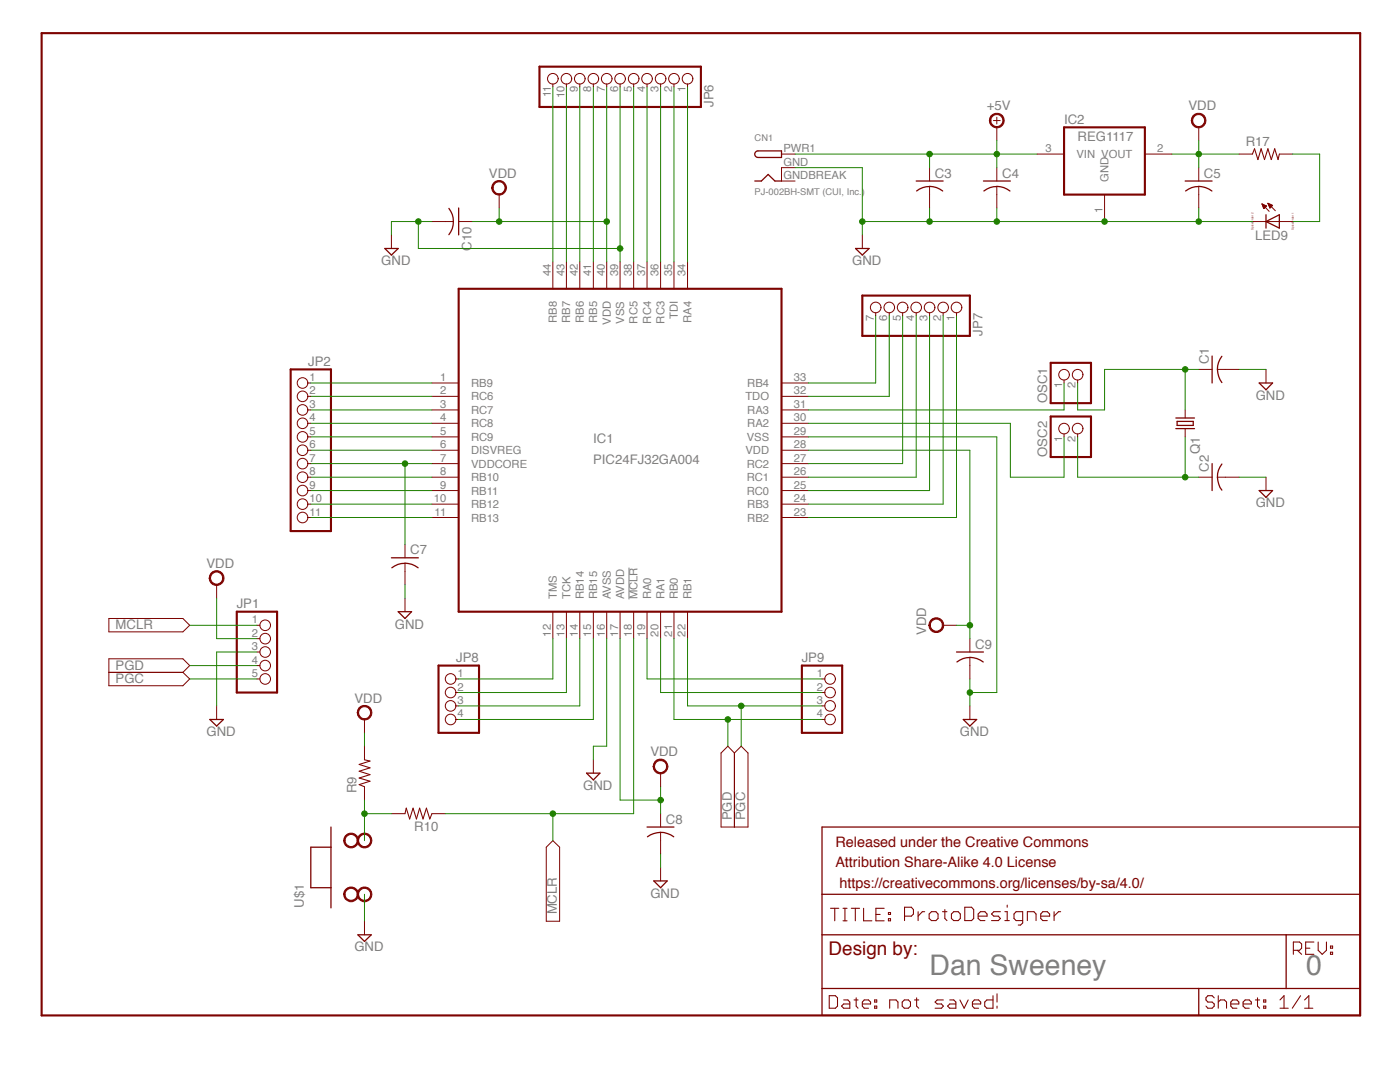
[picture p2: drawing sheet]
<svg xmlns="http://www.w3.org/2000/svg" width="279mm" height="216mm" viewBox="0 0 279 216" stroke-linecap="round" stroke-linejoin="round" font-family="sans-serif">
<path d="M125.5 113.3v6.3" fill="none" stroke="#808080" stroke-width=".2"/>
<path d="M91.5 57.6h64.5v64.5h-64.5zM47.3 122.1h8v16.1h-8z" fill="none" stroke="#7d0300" stroke-width=".42"/>
<g fill="none" stroke="#7d0300" stroke-width=".2">
<path d="M156 30.7h2.7M158.7 33.5h-2.7v2.6h2.7M185.5 33.5v2.6M185.5 37.2v4.3M198.3 24.1h1.3M198.9 23.4v1.3M198.9 33.5v2.6M198.9 37.2v4.3M110.3 52.2v5.4M113 52.2v5.4M115.7 52.2v5.4M118.4 52.2v5.4"/>
<path d="M121.1 52.2v5.4M123.8 52.2v5.4M126.5 52.2v5.4M129.1 52.2v5.4M131.8 52.2v5.4M134.5 52.2v5.4M137.2 52.2v5.4M172.1 46.9v2.7M86.2 76.4h5.3M86.2 79.1h5.3M156 76.4h5.3M156 79.1h5.3"/>
<path d="M239.2 73.7h2.7M243 73.7h4.3M252.7 73.7v2.7M86.2 81.8h5.3M86.2 84.5h5.3M86.2 87.2h5.3M86.2 89.8h5.3M86.2 92.5h5.3M86.2 95.2h5.3M86.2 97.9h5.3M156 81.8h5.3M156 84.5h5.3"/>
<path d="M156 87.2h5.3M156 89.8h5.3M156 92.5h5.3M156 95.2h5.3M156 97.9h5.3M236.5 81.8v1.6M236.5 85.5v1.7M239.2 95.2h2.7M243 95.2h4.3M252.7 95.2v2.7M86.2 100.6h5.3M86.2 103.3h5.3"/>
<path d="M156 100.6h5.3M156 103.3h5.3M51.3 124.8h.6M51.3 127.4h.6M51.3 130.1h.6M51.3 132.8h.6M51.3 135.5h.6M110.3 122.1v5.3M113 122.1v5.3M115.7 122.1v5.3M118.4 122.1v5.3M121.1 122.1v5.3"/>
<path d="M123.8 122.1v5.3M126.5 122.1v5.3M129.1 122.1v5.3M131.8 122.1v5.3M134.5 122.1v5.3M137.2 122.1v5.3"/>
<circle cx="52.9" cy="124.8" r="1.06"/>
<circle cx="52.9" cy="132.8" r="1.06"/>
<circle cx="52.9" cy="127.4" r="1.06"/>
<circle cx="52.9" cy="130.1" r="1.06"/>
<circle cx="52.9" cy="135.5" r="1.06"/>
</g>
<g fill="none" stroke="#7d0300" stroke-width=".25">
<path d="M150.6 36.1h1.3l1.4-1.3 1.4 1.3h1.3M150.8 30.4l.5-.3h4.7v1.3h-4.7a.66 .66 0 0 1-.6-.4 .66 .66 0 0 1 .1-.6zM182.8 36.1h5.4M185.5 37.2a4.4 4.4 0 0 1 2.6 .9M185.5 37.2a4 4 0 0 0-2.6 .9M196.3 36.1h5.3M198.9 37.2a4.4 4.4 0 0 1 2.7 .9M198.9 37.2a4 4 0 0 0-2.5 .9M170.7 49.6h2.8l-1.4 1.3zM241.9 71v5.4M243.9 71.1a4.3 4.3 0 0 0 0 5.2M251.3 76.4h2.7l-1.3 1.4z"/>
<path d="M234.7 85.5h3.7M234.7 83.4h3.7M234.9 84.1h3.2v.8h-3.2zM241.9 92.5v5.4M243.9 92.6a4.3 4.3 0 0 0 0 5.2M251.3 97.9h2.7l-1.3 1.3z"/>
</g>
<path d="M197.8 23.1a1.49 1.49 0 0 1 2.4 .1 1.49 1.49 0 0 1-.8 2.2 1.49 1.49 0 0 1-2-1.4h.3a1.21 1.21 0 0 1 1.6-1.1 1.21 1.21 0 0 1 .6 1.9 1.21 1.21 0 0 1-1.9 0l-.3-.8h-.3z" fill-rule="evenodd" fill="#7d0300"/>
<path d="M197.8 23.1a1.49 1.49 0 0 1 2.4 .1 1.49 1.49 0 0 1-.8 2.2 1.49 1.49 0 0 1-1.9-1.3h.2a1.21 1.21 0 0 1 1.6-1.2 1.21 1.21 0 0 1 .6 1.9 1.21 1.21 0 0 1-1.9 0l-.3-.7h-.2zM198.9 25.4v2.7M207 30.7h5.4M220.4 38.8v5.4M228.5 30.7h5.4" fill="none" stroke="#7d0300" stroke-width=".2"/>
<path d="M212.4 25.4h16.1v13.4h-16.1z" fill="none" stroke="#7d0300" stroke-width=".42"/>
<path d="M238.1 23.1a1.47 1.47 0 0 1 2.3 .1 1.47 1.47 0 0 1-.7 2.2 1.47 1.47 0 0 1-2-1.4h.3a1.2 1.2 0 0 1 1.6-1.1 1.2 1.2 0 0 1 .4 2 1.2 1.2 0 0 1-1.9-.4l-.1-.5h-.3z" fill-rule="evenodd" fill="#7d0300"/>
<path d="M238.1 23.1a1.47 1.47 0 0 1 2.3 .1 1.47 1.47 0 0 1-.7 2.2 1.47 1.47 0 0 1-1.9-1.3h.2a1.2 1.2 0 0 1 1.7-1.2 1.2 1.2 0 0 1 .4 2 1.2 1.2 0 0 1-2-.4l-.1-.4h-.2zM239.2 25.4v2.7M239.2 33.5v2.6M239.2 37.2v4.3M21.7 123.4h14.8l1.4 1.4-1.4 1.3h-14.8zM21.7 131.5h14.8l1.4 1.3-1.4 1.4 1.4 1.3-1.4 1.3h-14.8zM21.7 134.2h14.8M43.2 140.9v2.7" fill="none" stroke="#7d0300" stroke-width=".2"/>
<path d="M236.5 36.1h5.4M239.2 37.2a4.6 4.6 0 0 1 2.7 .9M239.2 37.2a4 4 0 0 0-2.6 .9M41.9 143.6h2.7l-1.4 1.3z" fill="none" stroke="#7d0300" stroke-width=".25"/>
<path d="M71.6 141.2a1.47 1.47 0 0 1 2.4 .1 1.47 1.47 0 0 1-.8 2.3 1.47 1.47 0 0 1-1.9-1.4h.2a1.2 1.2 0 0 1 1.7-1.1 1.2 1.2 0 0 1 .4 1.9 1.2 1.2 0 0 1-2-.4l-.1-.4h-.2z" fill-rule="evenodd" fill="#7d0300"/>
<path d="M71.6 141.2a1.47 1.47 0 0 1 2.4 .2 1.47 1.47 0 0 1-.8 2.2 1.47 1.47 0 0 1-1.9-1.4h.3a1.2 1.2 0 0 1 1.6-1.1 1.2 1.2 0 0 1 .4 1.9 1.2 1.2 0 0 1-2-.4v-.4h-.3zM72.7 143.6v2.6M72.7 148.9v2.7M72.7 157v2.6M78.1 162.4h2.7M86.2 162.4h2.7" fill="none" stroke="#7d0300" stroke-width=".2"/>
<path d="M72.7 151.6l1.1 .3-2.1 .6 2.1 .7-2.1 .7 2.1 .7-2.1 .6 2.1 .7-2.1 .7 1 .4M80.8 162.4l.3-1.1 .7 2.1 .6-2.1 .7 2.1 .6-2.1 .7 2.1 .7-2.1 .7 2.1 .4-1" fill="none" stroke="#7d0300" stroke-width=".21"/>
<path d="M68.9 177.5a1.48 1.48 0 0 1 2.4 .1 1.48 1.48 0 0 1-.8 2.3 1.48 1.48 0 0 1-1.9-1.5h.2a1.22 1.22 0 0 1 1.7-1.1 1.22 1.22 0 0 1 .4 2 1.22 1.22 0 0 1-2-.4l-.1-.5h-.2z" fill-rule="evenodd" fill="#7d0300"/>
<path d="M68.9 177.5a1.48 1.48 0 0 1 2.4 .1 1.48 1.48 0 0 1-.8 2.3 1.48 1.48 0 0 1-1.9-1.5h.2a1.22 1.22 0 0 1 1.7-1.1 1.22 1.22 0 0 1 .4 2 1.22 1.22 0 0 1-2-.4l-.1-.5h-.2z" fill="none" stroke="#7d0300" stroke-width=".2"/>
<path d="M68.9 166.8a1.48 1.48 0 0 1 2.4 .1 1.48 1.48 0 0 1-.8 2.2 1.48 1.48 0 0 1-1.9-1.4h.2a1.21 1.21 0 0 1 1.7-1.2 1.21 1.21 0 0 1 .4 2 1.21 1.21 0 0 1-2-.4l-.1-.4h-.2z" fill-rule="evenodd" fill="#7d0300"/>
<path d="M68.9 166.8a1.48 1.48 0 0 1 2.4 .1 1.48 1.48 0 0 1-.8 2.2 1.48 1.48 0 0 1-1.9-1.4h.2a1.21 1.21 0 0 1 1.7-1.2 1.21 1.21 0 0 1 .4 2 1.21 1.21 0 0 1-2-.4l-.1-.4h-.2z" fill="none" stroke="#7d0300" stroke-width=".2"/>
<path d="M66.1 165v16.2M66.1 169h-4.1v8.1h4.1" fill="none" stroke="#7d0300" stroke-width=".25"/>
<path d="M71.6 177.5a1.46 1.46 0 0 1 2.4 .1 1.46 1.46 0 0 1-.8 2.2 1.46 1.46 0 0 1-1.9-1.4h.2a1.2 1.2 0 0 1 1.7-1.1 1.2 1.2 0 0 1 .4 2 1.2 1.2 0 0 1-2-.4l-.1-.5h-.2z" fill-rule="evenodd" fill="#7d0300"/>
<path d="M71.6 177.5a1.46 1.46 0 0 1 2.4 .1 1.46 1.46 0 0 1-.8 2.3 1.46 1.46 0 0 1-1.9-1.5h.3a1.2 1.2 0 0 1 1.6-1.1 1.2 1.2 0 0 1 .4 2 1.2 1.2 0 0 1-2-.4v-.5h-.3z" fill="none" stroke="#7d0300" stroke-width=".2"/>
<path d="M71.6 166.8a1.46 1.46 0 0 1 2.4 .1 1.46 1.46 0 0 1-.8 2.2 1.46 1.46 0 0 1-1.9-1.4h.2a1.19 1.19 0 0 1 1.7-1.2 1.19 1.19 0 0 1 .4 2 1.19 1.19 0 0 1-2-.4l-.1-.4h-.2z" fill-rule="evenodd" fill="#7d0300"/>
<path d="M80.8 108.6v2.7M80.8 112.4v4.3M80.8 119.4v2.7M71.6 166.8a1.46 1.46 0 0 1 2.4 .1 1.46 1.46 0 0 1-.8 2.2 1.46 1.46 0 0 1-1.9-1.4h.3a1.19 1.19 0 0 1 1.6-1.1 1.19 1.19 0 0 1 .4 1.9 1.19 1.19 0 0 1-2-.4v-.4h-.3zM131.8 162.4v2.6M131.8 166.1v4.3M72.7 183.8v2.7" fill="none" stroke="#7d0300" stroke-width=".2"/>
<path d="M78.1 111.3h5.4M80.8 112.4a4.4 4.4 0 0 1 2.6 .9M80.8 112.4a4 4 0 0 0-2.6 .9M79.5 122.1h2.6l-1.3 1.3zM129.1 165h5.4M129.2 167a4.3 4.3 0 0 1 5.3 0M71.4 186.5h2.7l-1.4 1.3z" fill="none" stroke="#7d0300" stroke-width=".25"/>
<path d="M130.7 152a1.47 1.47 0 0 1 2.3 .1 1.47 1.47 0 0 1-.7 2.2 1.47 1.47 0 0 1-2-1.3h.3a1.21 1.21 0 0 1 1.6-1.3 1.21 1.21 0 0 1 .5 2 1.21 1.21 0 0 1-2-.4l-.1-.3h-.3z" fill-rule="evenodd" fill="#7d0300"/>
<path d="M193.6 127.4v2.7M193.6 131.2v4.3M118.4 151.6v2.7M130.7 152a1.47 1.47 0 0 1 2.3 .1 1.47 1.47 0 0 1-.7 2.2 1.47 1.47 0 0 1-1.9-1.3h.2a1.21 1.21 0 0 1 1.6-1.2 1.21 1.21 0 0 1 .5 1.9 1.21 1.21 0 0 1-2-.4l-.1-.3h-.2zM131.8 154.3v2.7M131.8 173.1v2.7" fill="none" stroke="#7d0300" stroke-width=".2"/>
<path d="M190.9 130.1h5.4M193.6 131.2a4.6 4.6 0 0 1 2.6 .9M193.6 131.2a4 4 0 0 0-2.6 .9M117.1 154.3h2.6l-1.3 1.3zM130.5 175.8h2.6l-1.3 1.3z" fill="none" stroke="#7d0300" stroke-width=".25"/>
<path d="M185.7 123.8a1.49 1.49 0 0 1 2.4 .1 1.49 1.49 0 0 1-.8 2.2 1.49 1.49 0 0 1-1.9-1.3h.2a1.21 1.21 0 0 1 1.7-1.2 1.21 1.21 0 0 1 .4 1.9 1.21 1.21 0 0 1-2-.4l-.1-.3h-.2z" fill-rule="evenodd" fill="#7d0300"/>
<path d="M185.7 123.8a1.49 1.49 0 0 1 2.4 .1 1.49 1.49 0 0 1-.8 2.3 1.49 1.49 0 0 1-1.9-1.4h.2a1.21 1.21 0 0 1 1.7-1.2 1.21 1.21 0 0 1 .4 1.9 1.21 1.21 0 0 1-2-.4l-.1-.3h-.2zM188.2 124.8h2.7M193.6 140.9v2.7" fill="none" stroke="#7d0300" stroke-width=".2"/>
<path d="M192.2 143.6h2.7l-1.3 1.3z" fill="none" stroke="#7d0300" stroke-width=".25"/>
<path d="M98.5 36.5a1.46 1.46 0 0 1 2.3 .2 1.46 1.46 0 0 1-.8 2.2 1.46 1.46 0 0 1-1.9-1.4h.3a1.2 1.2 0 0 1 1.6-1.2 1.2 1.2 0 0 1 .4 2 1.2 1.2 0 0 1-1.9-.4l-.1-.4h-.3z" fill-rule="evenodd" fill="#7d0300"/>
<g fill="none" stroke="#7d0300" stroke-width=".2">
<path d="M110.3 16.7v.6M113 16.7v.6M115.7 16.7v.6M118.4 16.7v.6M121.1 16.7v.6M123.8 16.7v.6M126.5 16.7v.6M129.1 16.7v.6M131.8 16.7v.6M134.5 16.7v.6M137.2 16.7v.6M98.5 36.5a1.46 1.46 0 0 1 2.3 .2 1.46 1.46 0 0 1-.8 2.2 1.46 1.46 0 0 1-1.9-1.4h.3a1.2 1.2 0 0 1 1.6-1.2 1.2 1.2 0 0 1 .4 2 1.2 1.2 0 0 1-1.9-.4l-.1-.4h-.3z"/>
<path d="M99.6 38.8v2.7M78.1 46.9v2.7M86.2 44.2h4.3M91.5 44.2h2.7M61.4 76.4h.6M61.4 79.1h.6M174.8 62.4v.6M177.5 62.4v.6M180.1 62.4v.6M182.8 62.4v.6M185.5 62.4v.6M188.2 62.4v.6"/>
<path d="M190.9 62.4v.6M212.4 75.8v.6M215.1 75.8v.6M61.4 81.8h.6M61.4 84.5h.6M61.4 87.2h.6M61.4 89.8h.6M61.4 92.5h.6M61.4 95.2h.6M61.4 97.9h.6M212.4 86.6v.6M215.1 86.6v.6"/>
<path d="M61.4 100.6h.6M61.4 103.3h.6M90.9 135.5h.6M90.9 138.2h.6M164.1 135.5h.5M164.1 138.2h.5M90.9 140.9h.6M90.9 143.6h.6M143.9 150.3l1.4-1.4 1.3 1.4 1.3-1.4 1.4 1.4v14.7h-5.4zM146.6 150.3v14.7M164.1 140.9h.5M164.1 143.6h.5"/>
<circle cx="110.3" cy="15.7" r="1.06"/>
<circle cx="113" cy="15.7" r="1.06"/>
<circle cx="115.7" cy="15.7" r="1.06"/>
<circle cx="118.4" cy="15.7" r="1.06"/>
<circle cx="121.1" cy="15.7" r="1.06"/>
<circle cx="123.8" cy="15.7" r="1.06"/>
<circle cx="126.5" cy="15.7" r="1.06"/>
<circle cx="129.1" cy="15.7" r="1.06"/>
<circle cx="131.8" cy="15.7" r="1.06"/>
<circle cx="134.5" cy="15.7" r="1.06"/>
<circle cx="137.2" cy="15.7" r="1.06"/>
<circle cx="60.4" cy="76.4" r="1.06"/>
<circle cx="60.4" cy="79.1" r="1.06"/>
<circle cx="174.8" cy="61.4" r="1.06"/>
<circle cx="177.5" cy="61.4" r="1.06"/>
<circle cx="180.1" cy="61.4" r="1.06"/>
<circle cx="182.8" cy="61.4" r="1.06"/>
<circle cx="185.5" cy="61.4" r="1.06"/>
<circle cx="188.2" cy="61.4" r="1.06"/>
<circle cx="190.9" cy="61.4" r="1.06"/>
<circle cx="212.4" cy="74.8" r="1.06"/>
<circle cx="215.1" cy="74.8" r="1.06"/>
<circle cx="60.4" cy="81.8" r="1.06"/>
<circle cx="60.4" cy="84.5" r="1.06"/>
<circle cx="60.4" cy="87.2" r="1.06"/>
<circle cx="60.4" cy="95.2" r="1.06"/>
<circle cx="60.4" cy="97.9" r="1.06"/>
<circle cx="60.4" cy="92.5" r="1.06"/>
<circle cx="60.4" cy="89.8" r="1.06"/>
<circle cx="212.4" cy="85.5" r="1.06"/>
<circle cx="215.1" cy="85.5" r="1.06"/>
<circle cx="60.4" cy="103.3" r="1.06"/>
<circle cx="60.4" cy="100.6" r="1.06"/>
<circle cx="89.9" cy="135.5" r="1.06"/>
<circle cx="89.9" cy="138.2" r="1.06"/>
<circle cx="165.7" cy="135.5" r="1.06"/>
<circle cx="165.7" cy="138.2" r="1.06"/>
<circle cx="89.9" cy="140.9" r="1.06"/>
<circle cx="89.9" cy="143.6" r="1.06"/>
<circle cx="165.7" cy="143.6" r="1.06"/>
<circle cx="165.7" cy="140.9" r="1.06"/>
</g>
<path d="M76.8 49.6h2.7l-1.4 1.3zM89.6 41.6a4.3 4.3 0 0 1 0 5.2M91.5 41.5v5.4" fill="none" stroke="#7d0300" stroke-width=".25"/>
<path d="M107.7 13.3h32.2v8h-32.2zM172.1 59h21.5v8h-21.5zM58 73.7h8.1v32.3h-8.1zM209.7 72.4h8v8h-8zM209.7 83.1h8v8.1h-8zM87.5 132.8h8.1v13.4h-8.1zM160 132.8h8.1v13.4h-8.1z" fill="none" stroke="#7d0300" stroke-width=".42"/>
<path d="M42.1 114.4a1.49 1.49 0 0 1 2.4 .1 1.49 1.49 0 0 1-.8 2.3 1.49 1.49 0 0 1-2-1.4h.3a1.21 1.21 0 0 1 1.6-1.2 1.21 1.21 0 0 1 .5 1.9 1.21 1.21 0 0 1-2-.4l-.1-.3h-.3z" fill-rule="evenodd" fill="#7d0300"/>
<g fill="none" stroke="#7d0300" stroke-width=".2">
<path d="M247.3 30.7h2.6M255.3 30.7h2.7M249.9 44.2h8.1M251.9 40.7l1.4 1.5M251.9 40.7l.9 .4-.6 .5zM251.9 40.8h.2M251.9 40.9h.4M252 41h.5M252 41.1h.7M252.1 41.3h.5M252.1 41.2h.6M252.1 41.4h.4"/>
<path d="M252.1 41.5h.3M252.2 41.6h.1M253 40.6l1.5 1.4M253 40.6l1 .4M253 40.6l.5 .9M253 40.6h.1M253.1 40.7h.2M253.1 40.8h.5M253.2 40.9h.6M253.2 41h.8M253.2 41.1h.7M253.3 41.2h.5"/>
<path d="M253.3 41.3h.4M253.4 41.4h.2M253.4 41.5h.1M254 41l-.5 .5M42.1 114.4a1.49 1.49 0 0 1 2.4 .1 1.49 1.49 0 0 1-.8 2.3 1.49 1.49 0 0 1-1.9-1.4h.2a1.21 1.21 0 0 1 1.6-1.2 1.21 1.21 0 0 1 .5 1.9 1.21 1.21 0 0 1-2-.4l-.1-.3h-.2zM43.2 116.7v2.7M109 169l1.3-1.3 1.4 1.3v14.8h-2.7z"/>
</g>
<path d="M252.7 44.2l2.6-1.3v2.6zM252.7 42.9v2.6M164.1 165h107.4v37.6h-107.4zM164.1 178.4h107.4M164.1 186.5h107.4M164.1 197.2h107.4M239.2 197.2v5.4M256.7 186.5v10.7" fill="none" stroke="#7d0300" stroke-width=".25"/>
<g fill="none" stroke="#7d0300" stroke-width=".21">
<path d="M249.9 30.7l.5-1 .6 2.1 .7-2.1 .7 2.1 .6-2.1 .7 2.1 .7-2.1 .7 2.1 .2-1.1M165.5 198.7h1.2l.4 .4v1.7l-.4 .4h-1.2zM165.7 181.2h1.7M166.6 181.2v2.5M168.2 181.2h.8M168.2 183.7h.8M168.4 199.5h.8l.4 .5v1.2h-1.2l-.5-.4 .5-.5h1.2M168.6 181.2v2.5M169.9 181.2h1.6M170.4 199.5h.8M170.7 181.2v2.5M170.9 199.1v1.7l.3 .4"/>
<path d="M172.3 181.2v2.5h1.7M174.6 199.5h.4v.5h-.4zM174.8 182.5h.9M176.5 181.2h-1.7v2.5h1.7M177.3 183.3h.4v.4h-.4zM177.3 182.1h.4v.4h-.4zM180.1 200l.4-.5h.8l.4 .5v.8l-.4 .4h-.8l-.4-.4zM180.5 182.8h1.4l.4-.4v-.9l-.4-.5h-1.4v2.7M182.5 199.5h.9M182.9 199.1v1.7l.5 .4M183.2 181.9v1.8M184.5 181.9h-.4l-.9 .9"/>
<path d="M185.9 181.9h.9l.4 .5v.9l-.4 .4h-.9l-.5-.4v-.9zM188.1 181.9h.9M188.3 199.5h-1.3l-.4 .5 .4 .3h.9l.4 .5-.4 .4h-1.3M188.6 181.5v1.8l.4 .4M189.5 199.5h.8l.5 .5v1.2h-1.3l-.4-.4 .4-.5h1.3M190.3 181.9h.9l.5 .5v.9l-.5 .4h-.9l-.4-.4v-.9zM191.6 199.5l.8 1.7 .8-1.7M192.5 181h1.4l.4 .5v1.8l-.4 .4h-1.4zM195.2 182.8h1.8v-.4l-.4-.5h-.9l-.5 .5v.9l.5 .4h.9M198.2 198.7v2.5h-1.3l-.4-.4v-.8l.4-.5h1.3M199 198.3v1.7M199.7 181.9h-1.4l-.4 .5 .4 .4h.9l.5 .5-.5 .4h-1.3"/>
<path d="M200.5 181.9h.5v1.8M200.5 183.7h.9M201 180.6v.4M204.1 183.7h-1.3l-.4-.4v-.9l.4-.5h1.3v2.3l-.4 .4h-.5M205 183.7v-1.8h1.3l.5 .5v1.3M207.7 182.8h1.8v-.4l-.5-.5h-.9l-.4 .5v.9l.4 .4h.9M210.4 181.9v1.8M211.7 181.9h-.4l-.9 .9M242.3 199.1l-.4-.4h-.8l-.4 .4v.4l.4 .5h.8l.4 .3v.5l-.4 .4h-.8l-.4-.4M243.1 200l.5-.5h.8l.4 .5v1.2M243.1 198.7v2.5M250.5 199.5h.9"/>
<path d="M251 199.1v1.7l.4 .4M252.2 199.5h.4v.5h-.4zM255.4 199.5l.9-.8v2.5M258.1 189.6h1.2l.5-.4v-.8l-.5-.4h-1.2v2.4M258.9 189.6l.9 .8M259.6 198.7l-1.7 2.5M260.4 199.5l.8-.8v2.5M260.6 189.2h.8M262.2 188h-1.6v2.4h1.6M263.1 188v1.6l.8 .8 .8-.8v-1.6M265.5 190h.4v.4h-.4zM265.5 188.8h.4v.4h-.4z"/>
<path d="M172.1 200.3h1.6v-.3l-.4-.5h-.8l-.4 .5v.8l.4 .4h.8M174.6 200.8h.4v.4h-.4zM177.6 201.2v-1.7h1.2l.4 .5v1.2M194.1 200.3h1.6v-.3l-.4-.5h-.9l-.3 .5v.8l.3 .4h.9M199 200.8v.4M245.6 200.3h1.6v-.3l-.3-.5h-.9l-.4 .5v.8l.4 .4h.9M248.1 200.3h1.6v-.3l-.4-.5h-.8l-.4 .5v.8l.4 .4h.8M252.2 200.8h.4v.4h-.4zM255.4 201.2h1.7M260.4 201.2h1.6"/>
</g>
<path d="M8.3 6.6h263.2v196h-263.2z" fill="none" stroke="#7d0300" stroke-width=".42"/>
<path d="M215.1 87.2v8h24.1M236.5 87.2v8" fill="none" stroke="#208000" stroke-width=".2"/>
<circle cx="236.5" cy="95.2" r=".55" fill="#208000"/>
<g fill="none" stroke="#208000" stroke-width=".2">
<path d="M236.5 73.7v8.1M239.2 73.7h-18.8v8.1h-5.3v-5.4"/>
<circle cx="236.5" cy="95.2" r=".55"/>
</g>
<circle cx="236.5" cy="73.7" r=".55" fill="#208000"/>
<g fill="none" stroke="#208000" stroke-width=".2">
<path d="M158.7 33.5h13.4v13.4M185.5 41.5v2.7h-13.4M247.3 73.7h5.4M247.3 95.2h5.4"/>
<circle cx="236.5" cy="73.7" r=".55"/>
</g>
<circle cx="172.1" cy="44.2" r=".55" fill="#208000"/>
<g fill="none" stroke="#208000" stroke-width=".2">
<path d="M198.9 41.5v2.7h-13.4"/>
<circle cx="172.1" cy="44.2" r=".55"/>
</g>
<circle cx="185.5" cy="44.2" r=".55" fill="#208000"/>
<g fill="none" stroke="#208000" stroke-width=".2">
<path d="M198.9 44.2h21.5"/>
<circle cx="185.5" cy="44.2" r=".55"/>
</g>
<circle cx="198.9" cy="44.2" r=".55" fill="#208000"/>
<g fill="none" stroke="#208000" stroke-width=".2">
<path d="M239.2 41.5v2.7h-18.8"/>
<circle cx="198.9" cy="44.2" r=".55"/>
</g>
<circle cx="220.4" cy="44.2" r=".55" fill="#208000"/>
<g fill="none" stroke="#208000" stroke-width=".2">
<path d="M239.2 44.2h10.7"/>
<circle cx="220.4" cy="44.2" r=".55"/>
</g>
<circle cx="239.2" cy="44.2" r=".55" fill="#208000"/>
<g fill="none" stroke="#208000" stroke-width=".2">
<path d="M161.3 87.2h37.6v51h-5.3M80.8 116.7v2.7M51.3 130.1h-8.1v10.8M121.1 127.4v21.5h-2.7v2.7M193.6 135.5v5.4M72.7 178.4v5.4M131.8 170.4v2.7"/>
<circle cx="239.2" cy="44.2" r=".55"/>
</g>
<circle cx="193.5" cy="138.2" r=".55" fill="#208000"/>
<g fill="none" stroke="#208000" stroke-width=".2">
<path d="M83.5 44.2v5.4h40.3v2.6M86.2 44.2h-8.1v2.7"/>
<circle cx="193.6" cy="138.2" r=".55"/>
</g>
<circle cx="83.5" cy="44.2" r=".55" fill="#208000"/>
<g fill="none" stroke="#208000" stroke-width=".2">
<path d="M123.8 17.3v32.3"/>
<circle cx="83.5" cy="44.2" r=".55"/>
</g>
<circle cx="123.7" cy="49.6" r=".55" fill="#208000"/>
<g fill="none" stroke="#208000" stroke-width=".2">
<path d="M158.7 30.7h40.2v2.8M185.5 30.7v2.8"/>
<circle cx="123.8" cy="49.6" r=".55"/>
</g>
<circle cx="185.5" cy="30.7" r=".55" fill="#208000"/>
<g fill="none" stroke="#208000" stroke-width=".2">
<path d="M198.9 28.1v2.6"/>
<circle cx="185.5" cy="30.7" r=".55"/>
</g>
<circle cx="198.9" cy="30.7" r=".55" fill="#208000"/>
<g fill="none" stroke="#208000" stroke-width=".2">
<path d="M198.9 30.7h8.1M233.9 30.7h5.3M239.2 28.1v5.4"/>
<circle cx="198.9" cy="30.7" r=".55"/>
</g>
<circle cx="239.2" cy="30.7" r=".55" fill="#208000"/>
<g fill="none" stroke="#208000" stroke-width=".2">
<path d="M239.2 30.7h8.1M123.8 127.4v32.2h8M72.7 146.2v2.7M131.8 157v5.4"/>
<circle cx="239.2" cy="30.7" r=".55"/>
</g>
<circle cx="131.8" cy="159.6" r=".55" fill="#208000"/>
<g fill="none" stroke="#208000" stroke-width=".2">
<path d="M161.3 89.8h32.3v37.6M190.9 124.8h2.7"/>
<circle cx="131.8" cy="159.6" r=".55"/>
</g>
<circle cx="193.5" cy="124.8" r=".55" fill="#208000"/>
<g fill="none" stroke="#208000" stroke-width=".2">
<path d="M94.2 44.2h26.9v8M99.6 41.5v2.7"/>
<circle cx="193.6" cy="124.8" r=".55"/>
</g>
<circle cx="99.6" cy="44.2" r=".55" fill="#208000"/>
<g fill="none" stroke="#208000" stroke-width=".2">
<path d="M121.1 17.3v26.9"/>
<circle cx="99.6" cy="44.2" r=".55"/>
</g>
<circle cx="121.1" cy="44.2" r=".55" fill="#208000"/>
<g fill="none" stroke="#208000" stroke-width=".2">
<path d="M43.2 119.4v8h8.1M37.9 124.8h13.4M126.5 127.4v35h-37.6M110.3 162.4v5.3"/>
<circle cx="121.1" cy="44.2" r=".55"/>
</g>
<circle cx="110.3" cy="162.3" r=".55" fill="#208000"/>
<g fill="none" stroke="#208000" stroke-width=".2">
<path d="M72.7 159.6v8.1M72.7 162.4h5.4"/>
<circle cx="110.3" cy="162.4" r=".55"/>
</g>
<circle cx="72.7" cy="162.3" r=".55" fill="#208000"/>
<g fill="none" stroke="#208000" stroke-width=".2">
<path d="M62 92.5h24.2M80.8 92.5v16.1"/>
<circle cx="72.7" cy="162.4" r=".55"/>
</g>
<circle cx="80.8" cy="92.5" r=".55" fill="#208000"/>
<g fill="none" stroke="#208000" stroke-width=".2">
<path d="M134.5 127.4v16.2h29.6M145.3 143.6v5.3"/>
<circle cx="80.8" cy="92.5" r=".55"/>
</g>
<circle cx="145.2" cy="143.6" r=".55" fill="#208000"/>
<g fill="none" stroke="#208000" stroke-width=".2">
<path d="M37.9 132.8h13.4M137.2 127.4v13.5h26.9M147.9 140.9v8"/>
<circle cx="145.3" cy="143.6" r=".55"/>
</g>
<circle cx="147.9" cy="140.8" r=".55" fill="#208000"/>
<g fill="none" stroke="#208000" stroke-width=".2">
<path d="M110.3 17.3v34.9M113 17.3v34.9M115.7 17.3v34.9M118.4 17.3v34.9M126.5 17.3v34.9M129.1 17.3v34.9M131.8 17.3v34.9M134.5 17.3v34.9M137.2 17.3v34.9M258 30.7h5.4v13.5h-5.4M62 79.1h24.2M62 76.4h24.2"/>
<path d="M174.8 63v13.4h-13.5M177.5 63v16.1h-16.2M180.1 63v29.5h-18.8M182.8 63v32.2h-21.5M185.5 63v34.9h-24.2M188.2 63v37.6h-26.9M190.9 63v40.3h-29.6M212.4 76.4v5.4h-51.1M62 84.5h24.2M62 95.2h24.2M62 81.8h24.2M62 97.9h24.2"/>
<path d="M62 89.8h24.2M62 87.2h24.2M161.3 84.5h40.3v10.7h10.8v-8M62 103.3h24.2M62 100.6h24.2M37.9 135.5h13.4M110.3 127.4v8.1h-18.8M113 127.4v10.8h-21.5M115.7 127.4v13.5h-24.2M118.4 127.4v16.2h-26.9M129.1 127.4v8.1h35M131.8 127.4v10.8h32.3"/>
<circle cx="147.9" cy="140.9" r=".55"/>
</g>
<g font-size="5.7" fill="#808080">
<text x="185.5" y="194.6">Dan Sweeney</text>
<text x="260.7" y="194.6">0</text>
</g>
<text font-size="3.8" fill="#7d0300" x="165.4" y="190.5">Design by:</text>
<g font-size="2.9" fill="#7d0300">
<text x="166.7" y="169">Released under the Creative Commons</text>
<text x="166.7" y="173.1">Attribution Share-Alike 4.0 License</text>
<text x="167.5" y="177.1">https://creativecommons.org/licenses/by-sa/4.0/</text>
</g>
<g font-size="2.6" fill="#808080">
<text x="142.4" y="21.4" transform="rotate(-90 142.4 21.4)">JP6</text>
<text x="196.9" y="22">+5V</text>
<text x="237.2" y="22">VDD</text>
<text x="212.4" y="24.7">IC2</text>
<text x="215" y="28.1">REG1117</text>
<text x="248.6" y="29.2">R17</text>
<text x="97.6" y="35.5">VDD</text>
<text x="186.6" y="35.5">C3</text>
<text x="200" y="35.5">C4</text>
<text x="240.3" y="35.5">C5</text>
<text x="250.5" y="47.9">LED9</text>
<text x="76.1" y="52.9">GND</text>
<text x="94.1" y="50.1" transform="rotate(-90 94.1 50.1)">C10</text>
<text x="170.1" y="52.9">GND</text>
<text x="196.1" y="67" transform="rotate(-90 196.1 67)">JP7</text>
<text x="61.5" y="73">JP2</text>
<text x="241.2" y="72.6" transform="rotate(-90 241.2 72.6)">C1</text>
<text x="209" y="80.4" transform="rotate(-90 209 80.4)">OSC1</text>
<text x="250.6" y="79.8">GND</text>
<text x="118.4" y="88.5">IC1</text>
<text x="118.4" y="92.5">PIC24FJ32GA004</text>
<text x="209" y="91.2" transform="rotate(-90 209 91.2)">OSC2</text>
<text x="239.5" y="90.7" transform="rotate(-90 239.5 90.7)">Q1</text>
<text x="241.2" y="94.1" transform="rotate(-90 241.2 94.1)">C2</text>
<text x="250.6" y="101.2">GND</text>
<text x="41.2" y="113.3">VDD</text>
<text x="81.9" y="110.6">C7</text>
<text x="23.1" y="125.5">MCLR</text>
<text x="47.2" y="121.4">JP1</text>
<text x="78.8" y="125.4">GND</text>
<text x="184.8" y="126.8" transform="rotate(-90 184.8 126.8)">VDD</text>
<text x="194.6" y="129.4">C9</text>
<text x="23.1" y="133.6">PGD</text>
<text x="23.1" y="136.3">PGC</text>
<text x="91" y="132.1">JP8</text>
<text x="160" y="132.1">JP9</text>
<text x="70.7" y="140.2">VDD</text>
<text x="41.2" y="146.9">GND</text>
<text x="191.5" y="146.9">GND</text>
<text x="129.8" y="150.9">VDD</text>
<text x="71.2" y="158.3" transform="rotate(-90 71.2 158.3)">R9</text>
<text x="116.4" y="157.6">GND</text>
<text x="82.7" y="165.8">R10</text>
<text x="132.9" y="164.3">C8</text>
<text x="146" y="163.7" transform="rotate(-90 146 163.7)">PGD</text>
<text x="148.7" y="163.7" transform="rotate(-90 148.7 163.7)">PGC</text>
<text x="129.8" y="179.1">GND</text>
<text x="60.7" y="181.1" transform="rotate(-90 60.7 181.1)">U$1</text>
<text x="111.1" y="182.5" transform="rotate(-90 111.1 182.5)">MCLR</text>
<text x="70.7" y="189.9">GND</text>
</g>
<g font-size="2.2" fill="#808080">
<text x="110" y="19.4" transform="rotate(-90 110 19.4)">11</text>
<text x="112.6" y="19.6" transform="rotate(-90 112.6 19.6)">10</text>
<text x="115.3" y="18.3" transform="rotate(-90 115.3 18.3)">9</text>
<text x="118" y="18.3" transform="rotate(-90 118 18.3)">8</text>
<text x="120.7" y="18.3" transform="rotate(-90 120.7 18.3)">7</text>
<text x="123.4" y="18.3" transform="rotate(-90 123.4 18.3)">6</text>
<text x="126.1" y="18.3" transform="rotate(-90 126.1 18.3)">5</text>
<text x="128.8" y="18.3" transform="rotate(-90 128.8 18.3)">4</text>
<text x="131.4" y="18.3" transform="rotate(-90 131.4 18.3)">3</text>
<text x="134.1" y="18.3" transform="rotate(-90 134.1 18.3)">2</text>
<text x="136.8" y="18.3" transform="rotate(-90 136.8 18.3)">1</text>
<text x="156.4" y="30.4">PWR1</text>
<text x="156.4" y="33.1">GND</text>
<text x="156.4" y="35.7">GNDBREAK</text>
<text x="208.7" y="30.4">3</text>
<text x="214.8" y="31.6">VIN VOUT</text>
<text x="230.9" y="30.4">2</text>
<text x="221.2" y="36.3" transform="rotate(-90 221.2 36.3)">GND</text>
<text x="220" y="42.5" transform="rotate(-90 220 42.5)">1</text>
<text x="110" y="55.1" transform="rotate(-90 110 55.1)">44</text>
<text x="112.6" y="55.1" transform="rotate(-90 112.6 55.1)">43</text>
<text x="115.3" y="55.1" transform="rotate(-90 115.3 55.1)">42</text>
<text x="118" y="55.1" transform="rotate(-90 118 55.1)">41</text>
<text x="120.7" y="55.1" transform="rotate(-90 120.7 55.1)">40</text>
<text x="123.4" y="55.1" transform="rotate(-90 123.4 55.1)">39</text>
<text x="126.1" y="55.1" transform="rotate(-90 126.1 55.1)">38</text>
<text x="128.8" y="55.1" transform="rotate(-90 128.8 55.1)">37</text>
<text x="131.4" y="55.1" transform="rotate(-90 131.4 55.1)">36</text>
<text x="134.1" y="55.1" transform="rotate(-90 134.1 55.1)">35</text>
<text x="136.8" y="55.1" transform="rotate(-90 136.8 55.1)">34</text>
<text x="111.1" y="64.4" transform="rotate(-90 111.1 64.4)">RB8</text>
<text x="113.8" y="64.4" transform="rotate(-90 113.8 64.4)">RB7</text>
<text x="116.5" y="64.4" transform="rotate(-90 116.5 64.4)">RB6</text>
<text x="119.2" y="64.4" transform="rotate(-90 119.2 64.4)">RB5</text>
<text x="121.9" y="64.8" transform="rotate(-90 121.9 64.8)">VDD</text>
<text x="124.6" y="64.6" transform="rotate(-90 124.6 64.6)">VSS</text>
<text x="127.2" y="64.6" transform="rotate(-90 127.2 64.6)">RC5</text>
<text x="129.9" y="64.6" transform="rotate(-90 129.9 64.6)">RC4</text>
<text x="132.6" y="64.6" transform="rotate(-90 132.6 64.6)">RC3</text>
<text x="135.3" y="63.7" transform="rotate(-90 135.3 63.7)">TDI</text>
<text x="138" y="64.4" transform="rotate(-90 138 64.4)">RA4</text>
<text x="174.4" y="64" transform="rotate(-90 174.4 64)">7</text>
<text x="177.1" y="64" transform="rotate(-90 177.1 64)">6</text>
<text x="179.8" y="64" transform="rotate(-90 179.8 64)">5</text>
<text x="182.4" y="64" transform="rotate(-90 182.4 64)">4</text>
<text x="185.1" y="64" transform="rotate(-90 185.1 64)">3</text>
<text x="187.8" y="64" transform="rotate(-90 187.8 64)">2</text>
<text x="190.5" y="64" transform="rotate(-90 190.5 64)">1</text>
<text x="61.8" y="76">1</text>
<text x="87.8" y="76">1</text>
<text x="94" y="77.2">RB9</text>
<text x="149.1" y="77.2">RB4</text>
<text x="158.4" y="76">33</text>
<text x="212" y="77.4" transform="rotate(-90 212 77.4)">1</text>
<text x="214.7" y="77.4" transform="rotate(-90 214.7 77.4)">2</text>
<text x="61.8" y="78.7">2</text>
<text x="61.8" y="81.4">3</text>
<text x="87.8" y="78.7">2</text>
<text x="87.8" y="81.4">3</text>
<text x="94" y="79.9">RC6</text>
<text x="94" y="82.6">RC7</text>
<text x="148.8" y="79.9">TDO</text>
<text x="149.1" y="82.6">RA3</text>
<text x="158.4" y="81.4">31</text>
<text x="158.4" y="78.7">32</text>
<text x="61.8" y="84.1">4</text>
<text x="61.8" y="86.8">5</text>
<text x="61.8" y="89.5">6</text>
<text x="87.8" y="84.1">4</text>
<text x="87.8" y="86.8">5</text>
<text x="87.8" y="89.5">6</text>
<text x="94" y="85.3">RC8</text>
<text x="94" y="88">RC9</text>
<text x="149" y="87.9">VSS</text>
<text x="149.1" y="85.3">RA2</text>
<text x="158.4" y="89.5">28</text>
<text x="158.4" y="86.8">29</text>
<text x="158.4" y="84.1">30</text>
<text x="212" y="88.2" transform="rotate(-90 212 88.2)">1</text>
<text x="214.7" y="88.2" transform="rotate(-90 214.7 88.2)">2</text>
<text x="61.8" y="92.1">7</text>
<text x="61.8" y="94.8">8</text>
<text x="87.8" y="92.1">7</text>
<text x="87.8" y="94.8">8</text>
<text x="94" y="90.6">DISVREG</text>
<text x="94" y="93.3">VDDCORE</text>
<text x="148.8" y="90.6">VDD</text>
<text x="149" y="93.3">RC2</text>
<text x="158.4" y="94.8">26</text>
<text x="158.4" y="92.1">27</text>
<text x="61.8" y="97.5">9</text>
<text x="61.8" y="100.2">10</text>
<text x="86.6" y="100.2">10</text>
<text x="87.8" y="97.5">9</text>
<text x="94" y="96">RB10</text>
<text x="94" y="98.7">RB11</text>
<text x="94" y="101.4">RB12</text>
<text x="149" y="98.7">RC0</text>
<text x="149" y="96">RC1</text>
<text x="149.1" y="101.4">RB3</text>
<text x="158.4" y="100.2">24</text>
<text x="158.4" y="97.5">25</text>
<text x="61.8" y="102.9">11</text>
<text x="86.7" y="102.9">11</text>
<text x="94" y="104.1">RB13</text>
<text x="149.1" y="104.1">RB2</text>
<text x="158.4" y="102.9">23</text>
<text x="111.1" y="119.6" transform="rotate(-90 111.1 119.6)">TMS</text>
<text x="113.8" y="119.6" transform="rotate(-90 113.8 119.6)">TCK</text>
<text x="116.5" y="119.6" transform="rotate(-90 116.5 119.6)">RB14</text>
<text x="119.2" y="119.6" transform="rotate(-90 119.2 119.6)">RB15</text>
<text x="121.9" y="119.6" transform="rotate(-90 121.9 119.6)">AVSS</text>
<text x="124.6" y="119.6" transform="rotate(-90 124.6 119.6)">AVDD</text>
<text x="127.2" y="119.6" transform="rotate(-90 127.2 119.6)">MCLR</text>
<text x="129.9" y="119.6" transform="rotate(-90 129.9 119.6)">RA0</text>
<text x="132.6" y="119.6" transform="rotate(-90 132.6 119.6)">RA1</text>
<text x="135.3" y="119.6" transform="rotate(-90 135.3 119.6)">RB0</text>
<text x="138" y="119.6" transform="rotate(-90 138 119.6)">RB1</text>
<text x="50.3" y="124.4">1</text>
<text x="50.3" y="127">2</text>
<text x="50.3" y="129.7">3</text>
<text x="110" y="127" transform="rotate(-90 110 127)">12</text>
<text x="112.6" y="127" transform="rotate(-90 112.6 127)">13</text>
<text x="115.3" y="127" transform="rotate(-90 115.3 127)">14</text>
<text x="118" y="127" transform="rotate(-90 118 127)">15</text>
<text x="120.7" y="127" transform="rotate(-90 120.7 127)">16</text>
<text x="123.4" y="127" transform="rotate(-90 123.4 127)">17</text>
<text x="126.1" y="127" transform="rotate(-90 126.1 127)">18</text>
<text x="128.8" y="127" transform="rotate(-90 128.8 127)">19</text>
<text x="131.4" y="127" transform="rotate(-90 131.4 127)">20</text>
<text x="134.1" y="127" transform="rotate(-90 134.1 127)">21</text>
<text x="136.8" y="127" transform="rotate(-90 136.8 127)">22</text>
<text x="50.3" y="132.4">4</text>
<text x="50.3" y="135.1">5</text>
<text x="91.3" y="135.1">1</text>
<text x="91.3" y="137.8">2</text>
<text x="163" y="135.1">1</text>
<text x="163" y="137.8">2</text>
<text x="91.3" y="140.5">3</text>
<text x="91.3" y="143.2">4</text>
<text x="163" y="140.5">3</text>
<text x="163" y="143.2">4</text>
</g>
<g font-size="1.9" fill="#808080">
<text x="150.6" y="28.1">CN1</text>
<text x="150.6" y="38.8">PJ-002BH-SMT (CUI, Inc.)</text>
</g>
<g font-size=".6" fill="#7c0085">
<text x="250.2" y="45.9" transform="rotate(-90 250.2 45.9)">SpiceOrder 2</text>
<text x="258.2" y="45.9" transform="rotate(-90 258.2 45.9)">SpiceOrder 1</text>
</g>
</svg>
